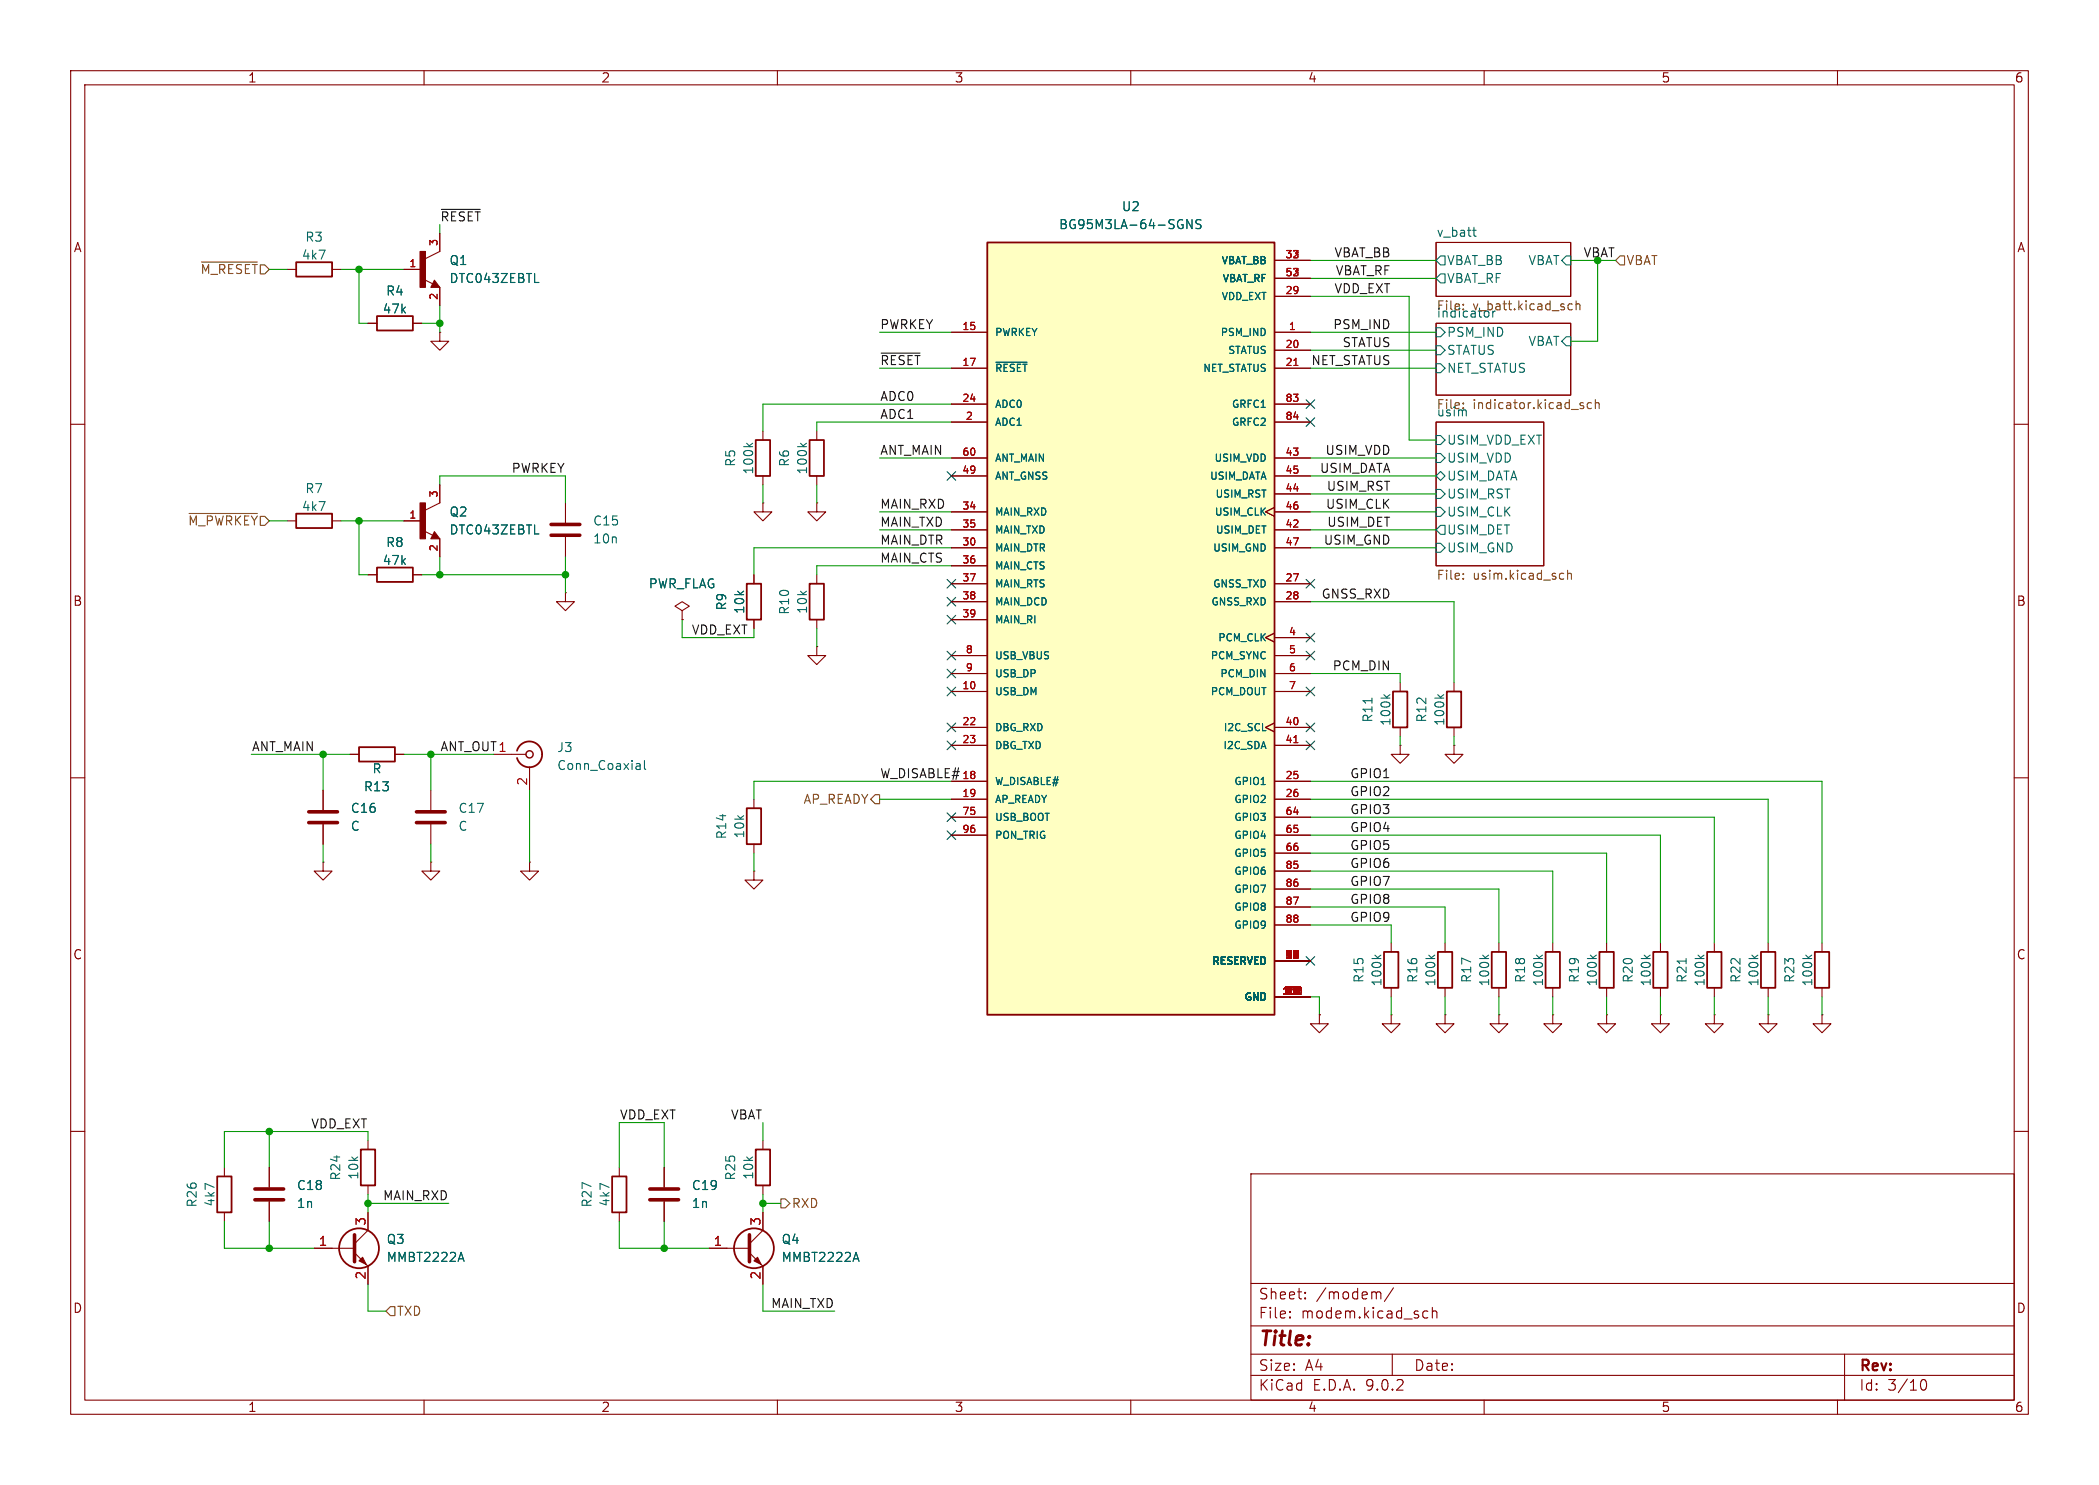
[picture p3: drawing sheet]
<svg xmlns="http://www.w3.org/2000/svg" width="297mm" height="210mm" viewBox="0 0 297 210" stroke-linecap="round" stroke-linejoin="round" font-family="sans-serif">
<g fill="none" stroke="#840000" stroke-width=".15">
<path d="M10 10h277v190h-277zM12 12h273v186h-273zM60 10v2M110 10v2M160 10v2M210 10v2M260 10v2M40.6 38.1h1.3M47 38.1h1.3M57.1 38.1h2.6M60 39.5l1.2 .6M62.2 33v2.6l-2 1"/>
<path d="M203.2 34.3h19v7.6h-19zM52.1 45.7h1.2M58.4 45.7h1.3M62.2 47v1.3h-1.2l1.2 1.2 1.3-1.2h-1.3M62.2 47h.1M62.2 40.6v2.6M203.2 45.7h19v10.2h-19zM203.2 59.7h15.2v20.3h-15.2zM10 60h2M40.6 73.7h1.3M47 73.7h1.3M57.1 73.7h2.6"/>
<path d="M60 75.1l1.2 .6M62.2 68.6v2.5l-2 1M62.2 76.2v2.5M80 71.1v2.8M80 75.9v2.8M107.9 71.1v1.3h-1.2l1.2 1.3 1.3-1.3h-1.3M107.9 71.1h.1M107.9 61v1.2M107.9 67.3v1.3M115.6 71.1v1.3h-1.3l1.3 1.3 1.2-1.3h-1.2M115.6 71.1h.1M115.6 61v1.2"/>
<path d="M115.6 67.3v1.3M285 60h2M52.1 81.3h1.2M58.4 81.3h1.3M80 83.8v1.3h-1.3l1.3 1.3 1.3-1.3h-1.3M80 83.8h.1M96.5 86.4l1-.7-1-.6-1 .6 1 .7v1.2M96.5 87.6h.1M106.7 81.3v1.3M106.7 87.6v1.3M198.1 96.5v1.3M205.7 96.5v1.3"/>
<path d="M10 110h2M45.7 111.8v2.8M45.7 116.6v2.8M49.5 106.7h1.3M55.9 106.7h1.2M61 111.8v2.8M61 116.6v2.8M69.8 106.7h4.6M74.9 108.5v3.3M106.7 113v1.3M106.7 119.4v1.3M198.1 105.4v1.3h-1.3l1.3 1.3 1.3-1.3h-1.3"/>
<path d="M198.1 105.4h.1M198.1 102.9v1.2M205.7 102.9v1.2M285 110h2M45.7 121.9v1.3h-1.3l1.3 1.3 1.3-1.3h-1.3M45.7 121.9h.1M61 121.9v1.3h-1.3l1.3 1.3 1.2-1.3h-1.2M61 121.9h.1M74.9 121.9v1.3h-1.2l1.2 1.3 1.3-1.3h-1.3M74.9 121.9h.1M106.7 123.2v1.3h-1.3l1.3 1.2 1.2-1.2h-1.2M106.7 123.2h.1"/>
<path d="M196.8 133.4v1.2M196.8 139.7v1.3M204.5 133.4v1.2M204.5 139.7v1.3M212.1 133.4v1.2M212.1 139.7v1.3M219.7 133.4v1.2M219.7 139.7v1.3M227.3 133.4v1.2M227.3 139.7v1.3M234.9 133.4v1.2M234.9 139.7v1.3"/>
<path d="M242.6 133.4v1.2M242.6 139.7v1.3M250.2 133.4v1.2M250.2 139.7v1.3M257.8 133.4v1.2M257.8 139.7v1.3M186.7 143.5v1.3h-1.3l1.3 1.3 1.3-1.3h-1.3M186.7 143.5h.1M196.8 143.5v1.3h-1.2l1.2 1.3 1.3-1.3h-1.3M196.8 143.5h.1M204.5 143.5v1.3h-1.3l1.3 1.3 1.2-1.3h-1.2M204.5 143.5h.1"/>
<path d="M212.1 143.5v1.3h-1.3l1.3 1.3 1.3-1.3h-1.3M212.1 143.5h.1M219.7 143.5v1.3h-1.3l1.3 1.3 1.3-1.3h-1.3M219.7 143.5h.1M227.3 143.5v1.3h-1.2l1.2 1.3 1.3-1.3h-1.3M227.3 143.5h.1M234.9 143.5v1.3h-1.2l1.2 1.3 1.3-1.3h-1.3M234.9 143.5h.1M242.6 143.5v1.3h-1.3l1.3 1.3 1.2-1.3h-1.2M242.6 143.5h.1M250.2 143.5v1.3h-1.3l1.3 1.3 1.3-1.3h-1.3M250.2 143.5h.1"/>
<path d="M257.8 143.5v1.3h-1.3l1.3 1.3 1.3-1.3h-1.3M257.8 143.5h.1M10 160h2M177 166h108v32h-108zM285 160h2M60 198v2M110 198v2M160 198v2M177 194.5h108M177 191.5h108M177 187.5h108M177 181.5h108"/>
<path d="M182.5 186.3h.1l-.1 .1M182.5 186.3v.1M182.5 185.5v.1M182.5 185.5h.1l-.1 .1M184.7 183.6v.1M184.7 183.6h-.1l.1 .1M184.7 182.8v.1M184.7 182.8h-.1l.1 .1M195 182.7l.3 .1 .1 .1v.8M197 191.5v3M197.2 182.1l-1.3 2M201.5 186.3l.1 .1 .4-.1"/>
<path d="M201.5 185.5l.1-.1 .4 .1M202.7 185.5a.37 .37 0 0 1 .6 .1v.8M202.7 184.9v1.5M210 198v2M260 198v2M261 191.5v6.5M271.7 195.7a.55 .55 0 0 1 .4-.6h.1a.94 .94 0 0 1 0 1.5h-.1a.55 .55 0 0 1-.4-.6"/>
</g>
<g fill="none" stroke="#006464" stroke-width=".15">
<path d="M75.6 39.9h.7M203.8 38.7h.7v1.3h-.7l-.6-.6zM203.8 36.2h.7v1.3h-.7l-.6-.7zM208.4 32.6h.5M208.6 33.2v.2h.3M221.6 36.2h.6v1.3h-.6l-.6-.7zM203.2 51.4h.6l.7 .7-.7 .6h-.6zM203.2 46.4h.6l.7 .6-.7 .6h-.6zM203.2 48.9h.6l.7 .6-.7 .7h-.6zM207.4 58l.1 .8M221.6 47.6h.6v1.3h-.6l-.6-.6zM75.6 75.5h.7"/>
<path d="M105.7 62.7l.4 .5M106.5 62.7l-.5 .3M113.3 62.7l.5 .5M114.1 62.7l-.5 .3M203.2 76.8h.6l.7 .7-.7 .6h-.6zM203.2 71.8h.6l.7 .6-.7 .6h-.6zM203.2 64.1h.6l.7 .7-.7 .6h-.6zM203.2 67.3l.6-.6 .7 .6-.7 .6zM203.2 69.2h.6l.7 .7-.7 .6h-.6zM203.2 61.6h.6l.7 .6-.7 .7h-.6zM203.8 74.3h.7v1.3h-.7l-.6-.7zM194.1 98.7v.8"/>
<path d="M195.8 98.2l.5 .5M196.7 98.2l-.5 .4M203.4 98.2l.5 .5M204.3 98.2l-.5 .4M90.2 108h.3l.1 .8M90.6 108.8h-.4M90.6 108.3h-.4M91.2 107.6v1l.2 .2M194.6 135.1l.4 .5M195.4 135.1l-.5 .3M202.2 135.1l.5 .5M203 135.1l-.5 .3"/>
<path d="M209.8 135.1l.5 .5M210.6 135.1l-.4 .3M217.4 135.1l.5 .5M218.3 135.1l-.5 .3M225 135.1l.5 .5M225.9 135.1l-.5 .3M232.7 135.1l.4 .5M233.5 135.1l-.5 .3M238.6 135.6v.7M240.3 135.1l.5 .5M241.1 135.1l-.5 .3M247.9 135.1l.5 .5"/>
<path d="M248.7 135.1l-.4 .3M255.5 135.1l.5 .5M256.4 135.1l-.5 .3"/>
</g>
<g fill="none" stroke="#725600" stroke-width=".15">
<path d="M207 57v.1M207 43v.2M222 43.8h.5M222 43h.5M223 43.1l.2-.1h.3l.1 .8M223 42.5v1.3M223.9 57.4l.2 .1-.2 .3M223.9 56.9l.1 .1M225.2 57l-.4-.1-.2 .3v.3l.1 .2h.5M225.7 57.1l.2-.2 .3 .1 .1 .8M225.7 56.5v1.3M207 81.1v.2"/>
<path d="M207 81.8v.1M220.9 81.1h.4M221.3 81.9h-.4M221.8 81.2l.2-.1h.3l.1 .8M221.8 80.6v1.3"/>
</g>
<g fill="none" stroke="#840000" stroke-width=".25">
<path d="M41.9 37.1h5.1v2h-5.1zM53.3 44.7h5.1v2h-5.1zM41.9 72.6h5.1v2.1h-5.1zM106.9 62.2h2.1v5.1h-2.1zM114.6 62.2h2v5.1h-2zM53.3 80.3h5.1v2h-5.1zM105.7 82.6h2v5h-2zM197.1 97.8h2v5.1h-2zM204.7 97.8h2.1v5.1h-2.1zM50.8 105.7h5.1v2h-5.1zM73.2 106.2a1.81 1.81 0 0 1 2.7-1 1.81 1.81 0 0 1 0 3 1.81 1.81 0 0 1-2.7-1M105.7 114.3h2v5.1h-2z"/>
<path d="M195.8 134.6h2.1v5.1h-2.1zM203.5 134.6h2v5.1h-2zM211.1 134.6h2v5.1h-2zM218.7 134.6h2v5.1h-2zM226.3 134.6h2v5.1h-2zM233.9 134.6h2.1v5.1h-2.1zM241.6 134.6h2v5.1h-2zM249.2 134.6h2v5.1h-2zM256.8 134.6h2v5.1h-2z"/>
</g>
<g fill="#840000" stroke="#840000" stroke-width=".15">
<path d="M59.4 35.6h.8v5h-.8z"/>
<path d="M61.5 39.6l.7 1h-1.2z"/>
<path d="M59.4 71.1h.8v5.1h-.8z"/>
<path d="M61.5 75.2l.7 1h-1.2z"/>
</g>
<path d="M78 74.2h4M78 75.7h4M43.7 114.8h4.1M43.7 116.3h4.1M58.9 114.8h4.1M58.9 116.3h4.1" fill="none" stroke="#840000" stroke-width=".51"/>
<circle cx="74.9" cy="106.7" r=".51" fill="none" stroke="#840000" stroke-width=".2"/>
<path d="M139.7 34.3h40.6v109.2h-40.6z" fill="#ffffc2"/>
<g fill="none" stroke="#840000" stroke-width=".25">
<path d="M139.7 34.3h40.6v109.2h-40.6zM114.6 82.6h2v5h-2zM30.7 166.4h2.1v5.1h-2.1zM51.1 162.6h2v5h-2zM86.6 166.4h2v5.1h-2zM106.9 162.6h2.1v5h-2.1z"/>
<circle cx="50.8" cy="176.5" r="2.82"/>
<circle cx="106.7" cy="176.5" r="2.82"/>
</g>
<g fill="none" stroke="#840000" stroke-width=".15">
<path d="M57.1 38.1h2.6M62.2 33v2.6M180.3 36.8h5.1M180.3 39.4h5.1M52.1 45.7h1.2M58.4 45.7h1.3M62.2 40.6v2.6M134.6 47h5.1M134.6 52.1h5.1M134.6 57.2h5.1M134.6 59.7h5.1M180.3 47h5.1"/>
<path d="M180.3 52.1h5.1M180.3 57.2h5.1M180.3 59.7h5.1M180.3 41.9h5.1M180.3 49.5h5.1M57.1 73.7h2.6M62.2 68.6v2.5M62.2 76.2v2.5M134.6 64.8h5.1M134.6 67.3h5.1M134.6 72.4h5.1M134.6 74.9h5.1"/>
<path d="M134.6 77.5h5.1M180.3 71.8l-1.2 .6 1.2 .6M180.3 64.8h5.1M180.3 67.3h5.1M180.3 72.4h5.1M180.3 74.9h5.1M180.3 77.5h5.1M180.3 69.9h5.1M52.1 81.3h1.2M58.4 81.3h1.3M96.5 87.6h.1M106.7 81.3v1.3"/>
<path d="M106.7 87.6v1.3M115.6 91.4v1.3h-1.3l1.3 1.3 1.2-1.3h-1.2M115.6 91.4h.1M115.6 81.3v1.3M115.6 87.6v1.3M134.6 80h5.1M134.6 82.6h5.1M134.6 85.1h5.1M134.6 87.6h5.1M134.6 92.7h5.1M134.6 95.3h5.1M134.6 97.8h5.1"/>
<path d="M180.3 89.5l-1.2 .7 1.2 .6M180.3 82.6h5.1M180.3 85.1h5.1M180.3 92.7h5.1M180.3 95.3h5.1M180.3 97.8h5.1M180.3 90.2h5.1M45.7 111.8v2.8M45.7 116.6v2.8M49.5 106.7h1.3M55.9 106.7h1.2M134.6 102.9h5.1"/>
<path d="M134.6 105.4h5.1M134.6 110.5h5.1M134.6 113h5.1M134.6 115.6h5.1M134.6 118.1h5.1M180.3 102.2l-1.2 .7 1.2 .6M180.3 102.9h5.1M180.3 105.4h5.1M180.3 110.5h5.1M180.3 113h5.1M180.3 115.6h5.1M180.3 118.1h5.1"/>
<path d="M205.7 105.4v1.3h-1.2l1.2 1.3 1.3-1.3h-1.3M205.7 105.4h.1M180.3 120.7h5.1M180.3 123.2h5.1M180.3 125.7h5.1M180.3 128.3h5.1M180.3 130.8h5.1M180.3 135.9h5.1M180.3 141h5.1M186.7 143.5h.1M31.7 165.1v1.3M31.7 171.5v1.2"/>
<path d="M38.1 165.1v2.8M38.1 169.9v2.8M44.4 176.5h5.8M50.2 177.2l1.9 1.9v2.5M52.1 171.5v2.5l-1.9 1.9M52.1 161.3v1.3M52.1 167.6v1.3M87.6 165.1v1.3M87.6 171.5v1.2M94 165.1v2.8M94 169.9v2.8M100.3 176.5h5.7"/>
<path d="M106 177.2l1.9 1.9v2.5M107.9 171.5v2.5l-1.9 1.9M107.9 161.3v1.3M107.9 167.6v1.3"/>
</g>
<path d="M75.6 39.9h.7M168.7 31.1v1.2l-.8-1.2v1.2M169.9 31.1h-.4l-.2 .1v.3l.5 .3 .1 .3-.2 .2h-.5M140.9 51.2h4.4M75.6 75.5h.7M64.9 178h.6M65.2 177.1l.5 1.3M120.8 178h.6M121.1 177.1l.4 1.3" fill="none" stroke="#006464" stroke-width=".15"/>
<path d="M183.1 51.7h.6M183.1 105h.6M184.1 139.8v.6M184.1 139.7v.3M183.5 140.6h.6" fill="none" stroke="#a90000" stroke-width=".15"/>
<path d="M36.1 168.1h4M36.1 169.7h4M50.2 174.6v3.8M91.9 168.1h4.1M91.9 169.7h4.1M106 174.6v3.8" fill="none" stroke="#840000" stroke-width=".51"/>
<g fill="#840000" stroke="#840000" stroke-width=".15">
<path d="M50.8 178.3l.5-.5 .5 1z"/>
<path d="M106.7 178.3l.5-.5 .5 1z"/>
</g>
<path d="M28.5 37.1h7.9M229.2 36.2h.7v1.3h-.7l-.6-.7zM26.7 72.6h9.7M123.8 112.4h.7v1.3h-.7l-.6-.7zM110.5 169.5h.6l.7 .7-.7 .6h-.6zM55.2 184.8h.7v1.3h-.7l-.6-.7z" fill="none" stroke="#725600" stroke-width=".15"/>
<path d="M62.5 29.6h5.4M124.7 49.9h5.5" fill="none" stroke="#0f0f0f" stroke-width=".15"/>
<g fill="none" stroke="#009600" stroke-width=".15">
<path d="M38.1 38.1h2.5M48.3 38.1h8.8M50.8 38.1v7.6h1.3M62.2 31.8v1.2M185.4 36.8h17.8M185.4 39.4h17.8M222.2 36.8h3.9v11.5h-3.9M59.7 45.7h2.5M62.2 43.2v3.8M124.5 47h10.1M124.5 52.1h10.1M134.6 57.2h-26.7v3.8"/>
<path d="M134.6 59.7h-19v1.3M185.4 41.9h14v20.3h3.8M185.4 47h17.8M185.4 52.1h17.8M185.4 49.5h17.8M38.1 73.7h2.5M48.3 73.7h8.8M50.8 73.7v7.6h1.3M62.2 68.6v-1.3h17.8v3.8M62.2 78.7v2.6M80 78.7v5.1M107.9 68.6v2.5"/>
<path d="M115.6 68.6v2.5M124.5 64.8h10.1M124.5 72.4h10.1M124.5 74.9h10.1M134.6 77.5h-27.9v3.8M185.4 64.8h17.8M185.4 67.3h17.8M185.4 69.9h17.8M185.4 77.5h17.8M185.4 72.4h17.8M185.4 74.9h17.8M59.7 81.3h20.3"/>
<path d="M96.5 87.6v2.6h10.2v-1.3M115.6 88.9v2.5M134.6 80h-19v1.3M185.4 95.3h12.7v1.2M185.4 85.1h20.3v11.4M35.6 106.7h13.9M45.7 106.7v5.1M45.7 119.4v2.5M57.1 106.7h12.7M61 106.7v5.1M61 119.4v2.5M74.9 111.8v10.1"/>
<path d="M124.5 113h10.1M134.6 110.5h-27.9v2.5M185.4 110.5h72.4v22.9M185.4 113h64.8v20.4M185.4 115.6h57.2v17.8M185.4 118.1h49.5v15.3M198.1 104.1v1.3M205.7 104.1v1.3M106.7 120.7v2.5M185.4 130.8h11.4v2.6M185.4 125.7h26.7v7.7M185.4 128.3h19.1v5.1"/>
<path d="M185.4 123.2h34.3v10.2M185.4 120.7h41.9v12.7M107.9 158.8v2.5M185.4 141h1.3v2.5M196.8 141v2.5M204.5 141v2.5M212.1 141v2.5M219.7 141v2.5M227.3 141v2.5M234.9 141v2.5M242.6 141v2.5M250.2 141v2.5"/>
<path d="M257.8 141v2.5M31.7 172.7v3.8h12.7M38.1 160v5.1M38.1 172.7v3.8M52.1 170.2h11.4M52.1 161.3v-1.3h-20.4v5.1M52.1 168.9v2.6M87.6 172.7v3.8h12.7M87.6 165.1v-6.3h6.4v6.3M94 172.7v3.8M107.9 170.2h2.6M107.9 168.9v2.6"/>
<path d="M52.1 181.6v3.8h2.5M107.9 181.6v3.8h10.2"/>
</g>
<g fill="none" stroke="#000084" stroke-width=".15">
<path d="M184.8 59.1l1.2 1.2M184.8 56.5l1.2 1.3M186 59.1l-1.2 1.2M186 56.5l-1.2 1.3M134 66.7l1.2 1.2M135.2 66.7l-1.2 1.2M134 94.6l1.2 1.3M134 87l1.2 1.2M134 92.1l1.2 1.2M134 81.9l1.2 1.3M134 84.5l1.2 1.2M134 97.2l1.2 1.2"/>
<path d="M135.2 94.6l-1.2 1.3M135.2 87l-1.2 1.2M135.2 92.1l-1.2 1.2M135.2 81.9l-1.2 1.3M135.2 84.5l-1.2 1.2M135.2 97.2l-1.2 1.2M184.8 97.2l1.2 1.2M184.8 89.6l1.2 1.2M184.8 81.9l1.2 1.3M184.8 92.1l1.2 1.2M186 97.2l-1.2 1.2M186 89.6l-1.2 1.2"/>
<path d="M186 81.9l-1.2 1.3M186 92.1l-1.2 1.2M134 117.5l1.2 1.2M134 104.8l1.2 1.2M134 102.3l1.2 1.2M134 115l1.2 1.2M135.2 117.5l-1.2 1.2M135.2 104.8l-1.2 1.2M135.2 102.3l-1.2 1.2M135.2 115l-1.2 1.2M184.8 104.8l1.2 1.2M184.8 102.3l1.2 1.2"/>
<path d="M186 104.8l-1.2 1.2M186 102.3l-1.2 1.2M184.8 135.3l1.2 1.2M186 135.3l-1.2 1.2"/>
</g>
<g fill="#009600" stroke="#009600" stroke-width=".15">
<circle cx="50.8" cy="73.7" r=".46"/>
<circle cx="62.2" cy="81.3" r=".46"/>
<circle cx="80" cy="81.3" r=".46"/>
<circle cx="45.7" cy="106.7" r=".46"/>
<circle cx="61" cy="106.7" r=".46"/>
<circle cx="62.2" cy="45.7" r=".46"/>
<circle cx="50.8" cy="38.1" r=".46"/>
<circle cx="52.1" cy="170.2" r=".46"/>
<circle cx="107.9" cy="170.2" r=".46"/>
<circle cx="38.1" cy="176.5" r=".46"/>
<circle cx="94" cy="176.5" r=".46"/>
<circle cx="38.1" cy="160" r=".46"/>
<circle cx="226.1" cy="36.8" r=".46"/>
</g>
<text font-size="2.8" fill="#840000" x="178" y="190.9">Title:</text>
<g font-size="2.1" fill="#840000">
<text x="178" y="184">Sheet:</text>
<text x="186.2" y="184">/modem/</text>
<text x="178" y="186.7">File:</text>
<text x="184.1" y="186.7">modem.kicad_sch</text>
<text x="178" y="196.9">KiCad</text>
<text x="178" y="194.1">Size:</text>
<text x="184.7" y="194.1">A4</text>
<text x="185.7" y="196.9">E.D.A.</text>
<text x="193.3" y="196.9">9.0.2</text>
<text x="200" y="194.1">Date:</text>
<text x="263" y="194.3">Rev:</text>
<text x="263" y="196.9">Id:</text>
<text x="267.1" y="196.9">3/10</text>
</g>
<g font-size="1.8" fill="#840000">
<text x="35" y="11.9">1</text>
<text x="85" y="11.9">2</text>
<text x="135" y="11.9">3</text>
<text x="185" y="11.9">4</text>
<text x="235" y="11.9">5</text>
<text x="285" y="11.9">6</text>
<text x="10.3" y="35.9">A</text>
<text x="285.3" y="35.9">A</text>
<text x="10.3" y="85.9">B</text>
<text x="285.3" y="85.9">B</text>
<text x="10.3" y="135.9">C</text>
<text x="285.3" y="135.9">C</text>
<text x="10.3" y="185.9">D</text>
<text x="285.3" y="185.9">D</text>
<text x="35" y="199.9">1</text>
<text x="85" y="199.9">2</text>
<text x="135" y="199.9">3</text>
<text x="185" y="199.9">4</text>
<text x="235" y="199.9">5</text>
<text x="285" y="199.9">6</text>
</g>
<g font-size="1.8" fill="#006464">
<text x="43.1" y="34.4">R3</text>
<text x="149.8" y="32.6">BG95M3LA-64-SGNS</text>
<text x="158.6" y="30.1">U2</text>
<text x="203.2" y="33.6">v_batt</text>
<text x="42.6" y="36.9">4k7</text>
<text x="63.5" y="40.2">DTC043ZEBTL</text>
<text x="63.5" y="37.7">Q1</text>
<text x="204.7" y="40.2">VBAT_RF</text>
<text x="204.7" y="37.7">VBAT_BB</text>
<text x="216.2" y="37.7">VBAT</text>
<text x="54.1" y="44.6">47k</text>
<text x="54.5" y="42">R4</text>
<text x="204.7" y="47.9">PSM_IND</text>
<text x="204.7" y="52.9">NET_STATUS</text>
<text x="204.7" y="50.4">STATUS</text>
<text x="216.2" y="49.1">VBAT</text>
<text x="203.2" y="58.2">File:</text>
<text x="203.2" y="59">usim</text>
<text x="204.7" y="65.6">USIM_VDD</text>
<text x="204.7" y="63.1">USIM_VDD_EXT</text>
<text x="43.1" y="70">R7</text>
<text x="104.2" y="66.1" transform="rotate(-90 104.2 66.1)">R5</text>
<text x="106.8" y="67.2" transform="rotate(-90 106.8 67.2)">100k</text>
<text x="111.9" y="66.1" transform="rotate(-90 111.9 66.1)">R6</text>
<text x="114.4" y="67.2" transform="rotate(-90 114.4 67.2)">100k</text>
<text x="204.7" y="68.2">USIM_DATA</text>
<text x="204.7" y="70.7">USIM_RST</text>
<text x="42.6" y="72.5">4k7</text>
<text x="54.5" y="77.6">R8</text>
<text x="63.5" y="75.8">DTC043ZEBTL</text>
<text x="63.5" y="73.3">Q2</text>
<text x="83.8" y="74.5">C15</text>
<text x="83.8" y="77.1">10n</text>
<text x="204.7" y="73.3">USIM_CLK</text>
<text x="204.7" y="75.8">USIM_DET</text>
<text x="54.1" y="80.1">47k</text>
<text x="91.7" y="83.4">PWR_FLAG</text>
<text x="204.7" y="78.3">USIM_GND</text>
<text x="103" y="86.4" transform="rotate(-90 103 86.4)">R9</text>
<text x="105.5" y="86.9" transform="rotate(-90 105.5 86.9)">10k</text>
<text x="111.9" y="87" transform="rotate(-90 111.9 87)">R10</text>
<text x="114.4" y="86.9" transform="rotate(-90 114.4 86.9)">10k</text>
<text x="78.7" y="106.6">J3</text>
<text x="194.4" y="102.3" transform="rotate(-90 194.4 102.3)">R11</text>
<text x="197" y="102.8" transform="rotate(-90 197 102.8)">100k</text>
<text x="202" y="102.3" transform="rotate(-90 202 102.3)">R12</text>
<text x="204.6" y="102.8" transform="rotate(-90 204.6 102.8)">100k</text>
<text x="51.4" y="112.1">R13</text>
<text x="52.6" y="109.6">R</text>
<text x="78.7" y="109.1">Conn_Coaxial</text>
<text x="49.5" y="115.2">C16</text>
<text x="49.5" y="117.7">C</text>
<text x="64.8" y="115.2">C17</text>
<text x="64.8" y="117.7">C</text>
<text x="103" y="118.8" transform="rotate(-90 103 118.8)">R14</text>
<text x="105.5" y="118.7" transform="rotate(-90 105.5 118.7)">10k</text>
<text x="193.1" y="139.1" transform="rotate(-90 193.1 139.1)">R15</text>
<text x="195.7" y="139.6" transform="rotate(-90 195.7 139.6)">100k</text>
<text x="200.8" y="139.1" transform="rotate(-90 200.8 139.1)">R16</text>
<text x="203.3" y="139.6" transform="rotate(-90 203.3 139.6)">100k</text>
<text x="208.4" y="139.1" transform="rotate(-90 208.4 139.1)">R17</text>
<text x="210.9" y="139.6" transform="rotate(-90 210.9 139.6)">100k</text>
<text x="216" y="139.1" transform="rotate(-90 216 139.1)">R18</text>
<text x="218.5" y="139.6" transform="rotate(-90 218.5 139.6)">100k</text>
<text x="223.6" y="139.1" transform="rotate(-90 223.6 139.1)">R19</text>
<text x="226.2" y="139.6" transform="rotate(-90 226.2 139.6)">100k</text>
<text x="231.2" y="139.1" transform="rotate(-90 231.2 139.1)">R20</text>
<text x="233.8" y="139.6" transform="rotate(-90 233.8 139.6)">100k</text>
<text x="238.9" y="139.1" transform="rotate(-90 238.9 139.1)">R21</text>
<text x="241.4" y="139.6" transform="rotate(-90 241.4 139.6)">100k</text>
<text x="246.5" y="139.1" transform="rotate(-90 246.5 139.1)">R22</text>
<text x="249" y="139.6" transform="rotate(-90 249 139.6)">100k</text>
<text x="254.1" y="139.1" transform="rotate(-90 254.1 139.1)">R23</text>
<text x="256.6" y="139.6" transform="rotate(-90 256.6 139.6)">100k</text>
<text x="48.4" y="167" transform="rotate(-90 48.4 167)">R24</text>
<text x="50.9" y="166.9" transform="rotate(-90 50.9 166.9)">10k</text>
<text x="104.2" y="167" transform="rotate(-90 104.2 167)">R25</text>
<text x="106.8" y="166.9" transform="rotate(-90 106.8 166.9)">10k</text>
<text x="28" y="170.9" transform="rotate(-90 28 170.9)">R26</text>
<text x="30.6" y="170.7" transform="rotate(-90 30.6 170.7)">4k7</text>
<text x="41.9" y="171">1n</text>
<text x="41.9" y="168.5">C18</text>
<text x="83.9" y="170.9" transform="rotate(-90 83.9 170.9)">R27</text>
<text x="86.5" y="170.7" transform="rotate(-90 86.5 170.7)">4k7</text>
<text x="97.8" y="171">1n</text>
<text x="97.8" y="168.5">C19</text>
<text x="54.6" y="176.1">Q3</text>
<text x="54.6" y="178.7">MMBT2222A</text>
<text x="110.5" y="176.1">Q4</text>
<text x="110.5" y="178.7">MMBT2222A</text>
</g>
<g font-size="1.8" fill="#0f0f0f">
<text x="62.2" y="31.4">~{RESET}</text>
<text x="188.7" y="36.5">VBAT_BB</text>
<text x="188.7" y="41.6">VDD_EXT</text>
<text x="188.9" y="39">VBAT_RF</text>
<text x="124.5" y="46.6">PWRKEY</text>
<text x="188.5" y="46.6">PSM_IND</text>
<text x="124.5" y="51.7">~{RESET}</text>
<text x="185.5" y="51.7">NET_STATUS</text>
<text x="189.9" y="49.2">STATUS</text>
<text x="124.5" y="59.3">ADC1</text>
<text x="124.5" y="56.8">ADC0</text>
<text x="124.5" y="64.4">ANT_MAIN</text>
<text x="187.5" y="64.4">USIM_VDD</text>
<text x="72.3" y="67">PWRKEY</text>
<text x="186.7" y="67">USIM_DATA</text>
<text x="187.6" y="69.5">USIM_RST</text>
<text x="124.5" y="74.6">MAIN_TXD</text>
<text x="124.5" y="77.1">MAIN_DTR</text>
<text x="124.5" y="72">MAIN_RXD</text>
<text x="187.2" y="77.1">USIM_GND</text>
<text x="187.5" y="72">USIM_CLK</text>
<text x="187.7" y="74.6">USIM_DET</text>
<text x="124.5" y="79.7">MAIN_CTS</text>
<text x="97.8" y="89.8">VDD_EXT</text>
<text x="186.9" y="84.7">GNSS_RXD</text>
<text x="188.5" y="94.9">PCM_DIN</text>
<text x="35.6" y="106.3">ANT_MAIN</text>
<text x="62.2" y="106.3">ANT_OUT1</text>
<text x="124.5" y="110.1">W_DISABLE#</text>
<text x="191" y="110.1">GPIO1</text>
<text x="191" y="112.7">GPIO2</text>
<text x="191" y="117.8">GPIO4</text>
<text x="191" y="115.2">GPIO3</text>
<text x="191" y="125.4">GPIO7</text>
<text x="191" y="122.8">GPIO6</text>
<text x="191" y="120.3">GPIO5</text>
<text x="191" y="127.9">GPIO8</text>
<text x="191" y="130.5">GPIO9</text>
<text x="43.9" y="159.7">VDD_EXT</text>
<text x="87.6" y="158.4">VDD_EXT</text>
<text x="103.3" y="158.4">VBAT</text>
<text x="54.1" y="169.8">MAIN_RXD</text>
<text x="109" y="185.1">MAIN_TXD</text>
</g>
<g font-size="1.8" fill="#725600">
<text x="28.3" y="39">~{M_RESET}</text>
<text x="230.1" y="37.7">VBAT</text>
<text x="203.2" y="45">indicator</text>
<text x="203.2" y="44.2">File:</text>
<text x="208.4" y="44.2">v_batt.kicad_sch</text>
<text x="208.4" y="58.2">indicator.kicad_sch</text>
<text x="26.5" y="74.5">~{M_PWRKEY}</text>
<text x="203.2" y="82.3">File:</text>
<text x="208.4" y="82.3">usim.kicad_sch</text>
<text x="113.6" y="113.9">AP_READY</text>
<text x="112" y="171">RXD</text>
<text x="56.1" y="186.3">TXD</text>
</g>
<text font-size="1.8" fill="#009600" x="224" y="36.5">VBAT</text>
<g font-size="1.8" fill="#a90000">
<text x="74.7" y="111.2" transform="rotate(-90 74.7 111.2)">2</text>
<text x="51.8" y="173.4" transform="rotate(-90 51.8 173.4)">3</text>
<text x="107.7" y="173.4" transform="rotate(-90 107.7 173.4)">3</text>
<text x="45" y="176.3">1</text>
<text x="100.9" y="176.3">1</text>
<text x="51.8" y="181" transform="rotate(-90 51.8 181)">2</text>
<text x="107.7" y="181" transform="rotate(-90 107.7 181)">2</text>
</g>
<g font-size="1.4" fill="#a90000">
<text x="62" y="34.9" transform="rotate(-90 62 34.9)">3</text>
<text x="57.8" y="37.8">1</text>
<text x="181.8" y="36.6">32</text>
<text x="181.8" y="39.1">52</text>
<text x="181.8" y="41.7">29</text>
<text x="182.6" y="36.6">3</text>
<text x="182.6" y="39.1">3</text>
<text x="62" y="42.5" transform="rotate(-90 62 42.5)">2</text>
<text x="136.1" y="46.7">15</text>
<text x="182.3" y="46.7">1</text>
<text x="136.1" y="51.8">17</text>
<text x="181.8" y="49.3">20</text>
<text x="181.8" y="51.8">21</text>
<text x="136.1" y="56.9">24</text>
<text x="136.5" y="59.4">2</text>
<text x="181.8" y="56.9">83</text>
<text x="181.8" y="59.4">84</text>
<text x="136.1" y="64.5">60</text>
<text x="181.8" y="64.5">43</text>
<text x="62" y="70.5" transform="rotate(-90 62 70.5)">3</text>
<text x="136.1" y="67.1">49</text>
<text x="181.8" y="67.1">45</text>
<text x="181.8" y="69.6">44</text>
<text x="57.8" y="73.4">1</text>
<text x="136.1" y="72.1">34</text>
<text x="136.1" y="74.7">35</text>
<text x="136.1" y="77.2">30</text>
<text x="181.8" y="72.1">46</text>
<text x="181.8" y="74.7">42</text>
<text x="181.8" y="77.2">47</text>
<text x="62" y="78.1" transform="rotate(-90 62 78.1)">2</text>
<text x="136.1" y="79.8">36</text>
<text x="136.1" y="82.3">37</text>
<text x="181.8" y="82.3">27</text>
<text x="136.1" y="84.8">38</text>
<text x="136.1" y="87.4">39</text>
<text x="181.8" y="84.8">28</text>
<text x="182.3" y="89.9">4</text>
<text x="136.5" y="92.5">8</text>
<text x="136.5" y="95">9</text>
<text x="182.3" y="92.5">5</text>
<text x="182.3" y="95">6</text>
<text x="136.1" y="97.5">10</text>
<text x="182.3" y="97.5">7</text>
<text x="136.1" y="102.6">22</text>
<text x="136.1" y="105.2">23</text>
<text x="181.8" y="102.6">40</text>
<text x="181.8" y="105.2">41</text>
<text x="136.1" y="110.2">18</text>
<text x="136.1" y="112.8">19</text>
<text x="181.8" y="110.2">25</text>
<text x="181.8" y="112.8">26</text>
<text x="136.1" y="115.3">75</text>
<text x="136.1" y="117.9">96</text>
<text x="181.8" y="115.3">64</text>
<text x="181.8" y="117.9">65</text>
<text x="181.8" y="120.4">66</text>
<text x="181.8" y="122.9">85</text>
<text x="181.8" y="125.5">86</text>
<text x="181.8" y="128">87</text>
<text x="181.8" y="130.6">88</text>
<text x="181.8" y="135.6">11</text>
<text x="182.6" y="135.6">7</text>
<text x="181.3" y="140.7">100</text>
<text x="181.8" y="140.7">61</text>
<text x="181.8" y="140.7">8342</text>
<text x="181.8" y="140.7">901</text>
<text x="182.6" y="140.7">7</text>
<text x="182.6" y="140.7">1</text>
</g>
<g font-size="1.4" fill="#006464">
<text x="172.7" y="37.6">VBAT_BB</text>
<text x="172.9" y="40.1">VBAT_RF</text>
<text x="140.7" y="47.7">PWRKEY</text>
<text x="172.6" y="47.7">PSM_IND</text>
<text x="172.7" y="42.6">VDD_EXT</text>
<text x="140.7" y="52.8">~{RESET}</text>
<text x="170.1" y="52.8">NET_STATUS</text>
<text x="173.7" y="50.3">STATUS</text>
<text x="140.7" y="57.9">ADC0</text>
<text x="174.2" y="57.9">GRFC1</text>
<text x="140.7" y="60.4">ADC1</text>
<text x="140.7" y="65.5">ANT_MAIN</text>
<text x="171.7" y="65.5">USIM_VDD</text>
<text x="174.2" y="60.4">GRFC2</text>
<text x="140.7" y="68">ANT_GNSS</text>
<text x="171.1" y="68">USIM_DATA</text>
<text x="171.9" y="70.6">USIM_RST</text>
<text x="140.7" y="73.1">MAIN_RXD</text>
<text x="140.7" y="75.7">MAIN_TXD</text>
<text x="171.8" y="73.1">USIM_CLK</text>
<text x="171.9" y="75.7">USIM_DET</text>
<text x="140.7" y="78.2">MAIN_DTR</text>
<text x="140.7" y="80.7">MAIN_CTS</text>
<text x="140.7" y="83.3">MAIN_RTS</text>
<text x="171.5" y="78.2">USIM_GND</text>
<text x="171.5" y="83.3">GNSS_TXD</text>
<text x="140.7" y="85.8">MAIN_DCD</text>
<text x="140.7" y="88.4">MAIN_RI</text>
<text x="171.3" y="85.8">GNSS_RXD</text>
<text x="140.7" y="93.4">USB_VBUS</text>
<text x="140.7" y="96">USB_DP</text>
<text x="171.2" y="93.4">PCM_SYNC</text>
<text x="172.2" y="90.9">PCM_CLK</text>
<text x="172.5" y="96">PCM_DIN</text>
<text x="140.7" y="98.5">USB_DM</text>
<text x="171.2" y="98.5">PCM_DOUT</text>
<text x="140.7" y="103.6">DBG_RXD</text>
<text x="140.7" y="106.1">DBG_TXD</text>
<text x="173" y="106.1">I2C_SDA</text>
<text x="173" y="103.6">I2C_SCL</text>
<text x="140.7" y="111.2">W_DISABLE#</text>
<text x="140.7" y="113.8">AP_READY</text>
<text x="174.5" y="111.2">GPIO1</text>
<text x="174.5" y="113.8">GPIO2</text>
<text x="140.7" y="116.3">USB_BOOT</text>
<text x="140.7" y="118.8">PON_TRIG</text>
<text x="174.5" y="116.3">GPIO3</text>
<text x="174.5" y="118.8">GPIO4</text>
<text x="174.5" y="121.4">GPIO5</text>
<text x="174.5" y="123.9">GPIO6</text>
<text x="174.5" y="126.5">GPIO7</text>
<text x="174.5" y="129">GPIO8</text>
<text x="174.5" y="131.5">GPIO9</text>
<text x="171.4" y="136.6">RESERVED</text>
<text x="176" y="141.7">GND</text>
</g>
</svg>
